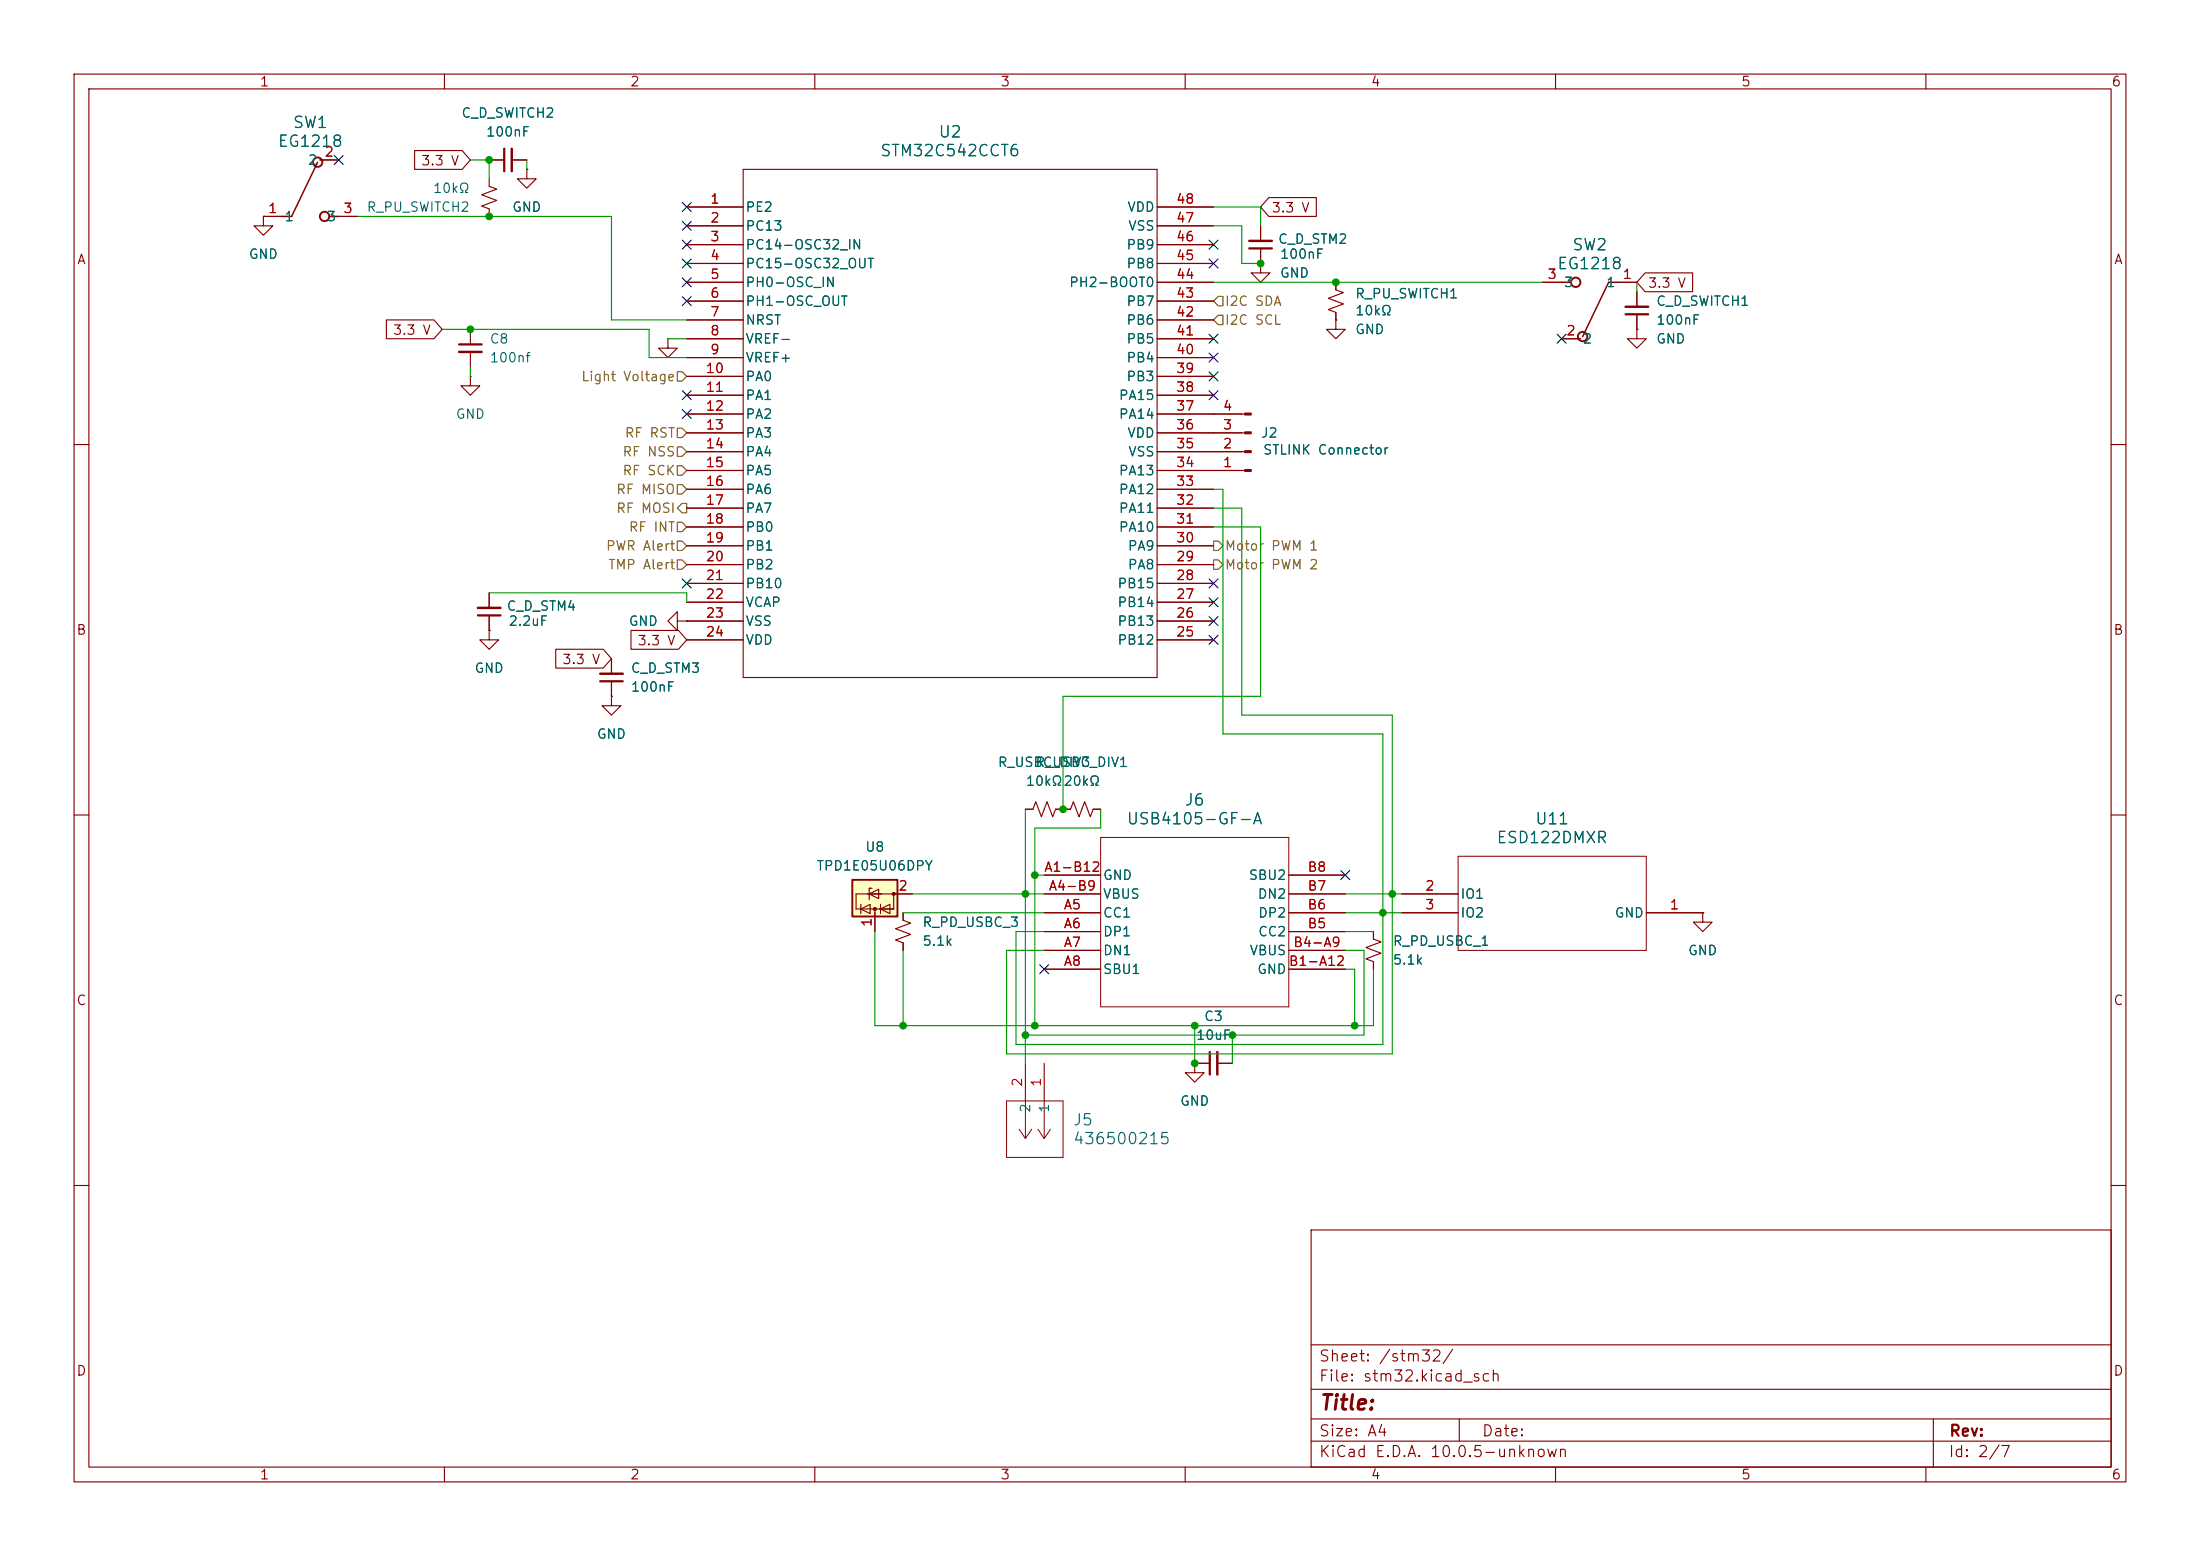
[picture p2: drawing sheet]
<svg xmlns="http://www.w3.org/2000/svg" width="297mm" height="210mm" viewBox="0 0 297 210" stroke-linecap="round" stroke-linejoin="round" font-family="sans-serif">
<g fill="none" stroke="#840000" stroke-width=".15">
<path d="M10 10h277v190h-277zM12 12h273v186h-273zM60 10v2M110 10v2M160 10v2M210 10v2M260 10v2M66 21.6h2.1M69.1 21.6h2M71.1 22.9v1.2h1.3l-1.3 1.3-1.3-1.3h1.3M71.1 22.9h.1M92.7 38.1h7.6"/>
<path d="M92.7 27.9h7.6M92.7 30.5h7.6M92.7 33h7.6M92.7 35.6h7.6M100.3 22.9h55.9v68.5h-55.9zM156.2 38.1h7.6M156.2 27.9h7.6M156.2 30.5h7.6M156.2 33h7.6M156.2 35.6h7.6M170.2 35.6v1.2h1.2l-1.2 1.3-1.3-1.3h1.3M170.2 35.6h.1"/>
<path d="M208.3 38.1h2.5M218.4 38.1h2.6M221 39.4v2M90.2 45.7v1.3h1.2l-1.2 1.3-1.3-1.3h1.3M90.2 45.7h.1M92.7 45.7h7.6M92.7 40.6h7.6M92.7 43.2h7.6M92.7 48.3h7.6M92.7 50.8h7.6M92.7 53.3h7.6M92.7 55.9h7.6"/>
<path d="M92.7 58.4h7.6M156.2 45.7h7.6M156.2 40.6h7.6M156.2 43.2h7.6M156.2 48.3h7.6M156.2 50.8h7.6M156.2 53.3h7.6M156.2 55.9h7.6M156.2 58.4h7.6M210.8 45.7h2.6M221 44.5v1.2h1.2l-1.2 1.3-1.3-1.3h1.3M221 44.5h.1"/>
<path d="M221 42.4v2.1M10 60h2M92.7 61h7.6M92.7 63.5h7.6M92.7 66h7.6M92.7 68.6h7.6M92.7 71.1h7.6M92.7 73.7h7.6M92.7 76.2h7.6M92.7 78.7h7.6M156.2 61h7.6M156.2 63.5h7.6"/>
<path d="M156.2 66h7.6M156.2 68.6h7.6M156.2 71.1h7.6M156.2 73.7h7.6M156.2 76.2h7.6M156.2 78.7h7.6M285 60h2M66 85.1v1.3h1.3l-1.3 1.2-1.2-1.2h1.2M66 85.1h.1M66 80v2M66 83.1v2M91.4 83.8v-1.2l-1.2 1.2 1.2 1.3v-1.3h1.3"/>
<path d="M92.7 83.8h.1M92.7 81.3h7.6M92.7 83.8h7.6M92.7 86.4h7.6M156.2 81.3h7.6M156.2 83.8h7.6M156.2 86.4h7.6M10 110h2M285 110h2M185.4 125.7v1l1 .4-2 .8 2 .8-2 .7 1 .4v1M189.2 123.2h7.6M189.2 120.7h7.6"/>
<path d="M222.2 123.2h7.7M229.9 123.2v1.3h1.2l-1.2 1.2-1.3-1.2h1.3M229.9 123.2h.1M10 160h2M177 166h108v32h-108zM285 160h2M60 198v2M110 198v2M160 198v2M177 194.5h108M177 191.5h108M177 187.5h108"/>
<path d="M177 181.5h108M197 191.5v3M210 198v2M260 198v2M261 191.5v6.5"/>
</g>
<path d="M68.1 20.1v3M219.5 42.4h3M64.5 83.1h3.1" fill="none" stroke="#840000" stroke-width=".3"/>
<path d="M69.1 20.1v3M219.5 41.4h3M64.5 82h3.1" fill="none" stroke="#840000" stroke-width=".33"/>
<path d="M210.8 38.1h1.3M218.4 38.1h-1.2l-3.5 7.3" fill="none" stroke="#840000" stroke-width=".2"/>
<g fill="none" stroke="#840000" stroke-width=".25">
<circle cx="212.7" cy="38.1" r=".63"/>
<circle cx="213.7" cy="45.4" r=".63"/>
</g>
<path d="M196.8 115.6h25.4v12.7h-25.4z" fill="none" stroke="#840000" stroke-width=".14"/>
<path d="M115.1 118.7h6.1v5h-6.1z" fill="#ffffc2"/>
<g fill="none" stroke="#840000" stroke-width=".25">
<path d="M115.1 118.7h6.1v5h-6.1z"/>
<circle cx="42.9" cy="21.9" r=".63"/>
<circle cx="43.8" cy="29.2" r=".63"/>
</g>
<g fill="none" stroke="#840000" stroke-width=".15">
<path d="M35.6 29.2v1.3h1.2l-1.2 1.3-1.3-1.3h1.3M35.6 29.2h.1M35.6 29.2h2.5M43.2 21.6h2.5M45.7 29.2h2.6M56 20.3h6.4l1.1 1.3-1.1 1.3h-6.4zM66 24.1v1l1.1 .4-2.1 .8 2.1 .8-2.1 .7 1 .4v1M66 21.6h2.1M69.1 21.6h2M71.1 22.9h.1M92.7 38.1h7.6M92.7 27.9h7.6"/>
<path d="M92.7 30.5h7.6M92.7 33h7.6M92.7 35.6h7.6M156.2 38.1h7.6M156.2 27.9h7.6M156.2 30.5h7.6M156.2 33h7.6M156.2 35.6h7.6M170.2 35.6h.1M170.2 30.5v2M170.2 33.5v2.1M171.3 26.7h6.4v2.5h-6.4l-1.1-1.3z"/>
<path d="M180.3 38.1v1l1.1 .4-2.1 .8 2.1 .7-2.1 .8 1 .4v1M208.3 38.1h2.5M218.4 38.1h2.6M221 39.4v2M222.1 36.8h6.4v2.6h-6.4l-1.1-1.3zM52.2 43.2h6.4l1.1 1.3-1.1 1.2h-6.4zM63.5 50.8v1.3h1.3l-1.3 1.2-1.3-1.2h1.3M63.5 50.8h.1M63.5 44.5v2M63.5 47.5v2M92.7 58.4h7.6M92.7 55.9h7.6"/>
<path d="M92.7 45.7h7.6M92.7 40.6h7.6M92.7 43.2h7.6M92.7 48.3h7.6M92.7 50.8h7.6M92.7 53.3h7.6M156.2 58.4h11.8M156.2 55.9h11.8M156.2 45.7h7.6M156.2 40.6h7.6M156.2 43.2h7.6M156.2 48.3h7.6"/>
<path d="M156.2 50.8h7.6M156.2 53.3h7.6M180.3 43.2v1.3h1.3l-1.3 1.2-1.2-1.2h1.2M180.3 43.2h.1M210.8 45.7h2.6M221 44.5h.1M221 42.4v2.1M92.7 63.5h7.6M92.7 61h7.6M92.7 66h7.6M92.7 68.6h7.6M92.7 71.1h7.6"/>
<path d="M92.7 73.7h7.6M92.7 76.2h7.6M92.7 78.7h7.6M156.2 63.5h11.8M156.2 61h11.8M156.2 66h7.6M156.2 68.6h7.6M156.2 71.1h7.6M156.2 73.7h7.6M156.2 76.2h7.6M156.2 78.7h7.6M66 85.1h.1"/>
<path d="M66 80v2M66 83.1v2M75 87.6h6.4l1.1 1.3-1.1 1.3h-6.4zM82.5 94v1.3h1.3l-1.3 1.2-1.2-1.2h1.2M82.5 94h.1M82.5 88.9v2M82.5 91.9v2.1M85.2 85.1h6.4l1.1 1.3-1.1 1.2h-6.4zM92.7 83.8h.1M92.7 81.3h7.6M92.7 83.8h7.6M92.7 86.4h7.6"/>
<path d="M156.2 81.3h7.6M156.2 83.8h7.6M156.2 86.4h7.6M117.3 119.9h.1M117.3 119.9v1.5M117.3 119.9h.4M138.4 109.2h1l.4-1 .8 2 .8-2 .7 2 .4-1h2l.4-1 .8 2 .7-2 .8 2 .4-1h1M141 118.1h7.6M174 118.1h7.6M116.2 122.7l1.3-.7v1.3zM116.2 122v1.3M117.3 120.7l1.3-.7v1.3z"/>
<path d="M118.1 122.7v3M118.9 122.7l1.2-.7v1.3zM118.9 122v1.3M120.6 120.7v2h-5v-2h7.6M121.9 123.2v1l1 .4-2 .7 2 .8-2 .8 1 .4v1M141 120.7h7.6M141 123.2h7.6M141 125.7h7.6M141 128.3h7.6M141 130.8h7.6M174 120.7h7.6M174 123.2h7.6"/>
<path d="M174 125.7h7.6M174 128.3h7.6M174 130.8h7.6M185.4 125.7v1M185.4 129.8v1M189.2 120.7h7.6M189.2 123.2h7.6M222.2 123.2h7.7M229.9 123.2h.1M138.4 143.5v5.1M141 143.5v5.1M161.3 143.5v1.3h1.3l-1.3 1.3-1.3-1.3h1.3"/>
<path d="M161.3 143.5h.1M161.3 143.5h2M164.3 143.5h2.1"/>
</g>
<g fill="#840000" stroke="#840000" stroke-width=".15">
<path d="M168 63.4h.9v.2h-.9z"/>
<path d="M168 60.8h.9v.3h-.9z"/>
<path d="M168 58.3h.9v.2h-.9z"/>
<path d="M168 55.8h.9v.2h-.9z"/>
<circle cx="118.1" cy="122.7" r=".2"/>
<circle cx="120.6" cy="120.6" r=".2"/>
</g>
<path d="M42.9 21.9l-3.5 7.3h-1.3M44.4 29.2h1.3" fill="none" stroke="#840000" stroke-width=".2"/>
<path d="M168.7 33.5h3M62 46.5h3M81 91.9h3.1M163.3 142v3" fill="none" stroke="#840000" stroke-width=".3"/>
<path d="M168.7 32.5h3M62 47.5h3M81 90.9h3.1M164.3 142v3" fill="none" stroke="#840000" stroke-width=".33"/>
<path d="M148.6 113h25.4v22.9h-25.4zM135.9 148.6h7.6v7.6h-7.6zM137.6 152.4l.8 1.3M138.4 148.6v5.1M139.3 152.4l-.9 1.3M140.1 152.4l.9 1.3M141 148.6v5.1M141.8 152.4l-.8 1.3" fill="none" stroke="#840000" stroke-width=".14"/>
<g fill="none" stroke="#725600" stroke-width=".15">
<path d="M91.4 50.2h.7l.6 .6-.6 .6h-.7zM91.4 57.8h.7l.6 .6-.6 .7h-.7zM164.5 42.5h.6v1.3h-.6l-.7-.6zM164.5 40h.6v1.3h-.6l-.7-.7zM91.4 75.6h.7l.6 .6-.6 .6h-.7zM91.4 73h.7l.6 .7-.6 .6h-.7zM91.4 62.9h.7l.6 .6-.6 .6h-.7zM91.4 70.5h.7l.6 .6-.6 .7h-.7zM91.4 60.3h.7l.6 .7-.6 .6h-.7zM91.4 68.6l.7-.7h.6v1.3h-.6zM91.4 65.4h.7l.6 .6-.6 .7h-.7zM163.8 75.6h.7l.6 .6-.6 .6h-.7z"/>
<path d="M163.8 73h.7l.6 .7-.6 .6h-.7z"/>
</g>
<g fill="none" stroke="#009600" stroke-width=".15">
<path d="M48.3 29.2h34.2v14h10.2M63.5 21.6h2.5v2.5M71.1 21.6v1.3M163.8 27.9h6.4v2.6M163.8 30.5h3.8v5.1h2.6M163.8 38.1h44.5M221 38.1v1.3M59.7 44.5h27.9v3.8h5.1M63.5 49.5v1.3M90.2 45.7h2.5M163.8 68.6h3.8v27.9h20.4v45.7h-52.1v-13.9h5.1M163.8 66h1.3v33.1h21.6v41.9h-49.5v-15.3h3.8"/>
<path d="M163.8 71.1h6.4v22.9h-26.7v15.2M66 80h26.7v1.3M138.4 109.2v34.3M139.7 118.1h1.3M148.6 109.2v2.6h-8.9v26.6M118.1 125.7v12.7h67.3v-7.6M121.9 128.3v10.1M121.9 123.2h19.1M123.2 120.7h17.8M161.3 138.4v5.1M166.4 139.7v3.8M181.6 128.3h2.5v11.4h-45.7"/>
<path d="M181.6 120.7h7.6M181.6 123.2h7.6M181.6 125.7h3.8M181.6 130.8h1.3v7.6"/>
</g>
<g fill="none" stroke="#000084" stroke-width=".15">
<path d="M45.1 21l1.2 1.2M46.3 21l-1.2 1.2M92.1 35l1.2 1.2M92.1 29.9l1.2 1.2M92.1 27.3l1.2 1.2M92.1 32.4l1.2 1.2M92.1 37.5l1.2 1.2M93.3 35l-1.2 1.2M93.3 29.9l-1.2 1.2M93.3 27.3l-1.2 1.2M93.3 32.4l-1.2 1.2M93.3 37.5l-1.2 1.2"/>
<path d="M163.2 32.4l1.2 1.2M163.2 35l1.2 1.2M164.4 32.4l-1.2 1.2M164.4 35l-1.2 1.2M92.1 40l1.2 1.2M92.1 52.7l1.2 1.2M92.1 55.3l1.2 1.2M93.3 40l-1.2 1.2M93.3 52.7l-1.2 1.2M93.3 55.3l-1.2 1.2M163.2 45.1l1.2 1.2M163.2 47.7l1.2 1.2"/>
<path d="M163.2 50.2l1.2 1.2M163.2 52.7l1.2 1.2M164.4 45.1l-1.2 1.2M164.4 47.7l-1.2 1.2M164.4 50.2l-1.2 1.2M164.4 52.7l-1.2 1.2M210.2 45.1l1.2 1.2M211.4 45.1l-1.2 1.2M92.1 78.1l1.2 1.2M93.3 78.1l-1.2 1.2M163.2 78.1l1.2 1.2M164.4 78.1l-1.2 1.2"/>
<path d="M163.2 83.2l1.2 1.2M163.2 80.7l1.2 1.2M163.2 85.8l1.2 1.2M164.4 83.2l-1.2 1.2M164.4 80.7l-1.2 1.2M164.4 85.8l-1.2 1.2M181 117.5l1.2 1.2M182.2 117.5l-1.2 1.2M140.4 130.2l1.2 1.2M141.6 130.2l-1.2 1.2"/>
</g>
<g fill="#009600" stroke="#009600" stroke-width=".14">
<circle cx="170.2" cy="35.6" r=".46"/>
<circle cx="180.3" cy="38.1" r=".46"/>
<circle cx="143.5" cy="109.2" r=".46"/>
<circle cx="188" cy="120.7" r=".46"/>
<circle cx="186.7" cy="123.2" r=".46"/>
<circle cx="166.4" cy="139.7" r=".46"/>
<circle cx="182.9" cy="138.4" r=".46"/>
<circle cx="161.3" cy="138.4" r=".46"/>
<circle cx="161.3" cy="143.5" r=".46"/>
<circle cx="63.5" cy="44.5" r=".46"/>
<circle cx="66" cy="21.6" r=".46"/>
<circle cx="66" cy="29.2" r=".46"/>
<circle cx="139.7" cy="138.4" r=".46"/>
<circle cx="138.4" cy="120.7" r=".46"/>
<circle cx="139.7" cy="118.1" r=".46"/>
<circle cx="138.4" cy="139.7" r=".46"/>
<circle cx="121.9" cy="138.4" r=".46"/>
</g>
<text font-size="2" fill="#840000" x="178" y="190.8">Title:</text>
<g font-size="1.5" fill="#006464">
<text x="39.4" y="17.7">SW1</text>
<text x="37.4" y="20.2">EG1218</text>
<text x="118.7" y="21.5">STM32C542CCT6</text>
<text x="126.6" y="18.9">U2</text>
<text x="212.2" y="34.2">SW2</text>
<text x="210.1" y="36.7">EG1218</text>
<text x="152" y="111.6">USB4105-GF-A</text>
<text x="159.8" y="109.1">J6</text>
<text x="207.1" y="111.6">U11</text>
<text x="201.9" y="114.2">ESD122DMXR</text>
<text x="144.8" y="152.3">J5</text>
<text x="144.8" y="154.8">436500215</text>
</g>
<g font-size="1.5" fill="#840000">
<text x="178" y="184.1">Sheet: /stm32/</text>
<text x="178" y="186.8">File: stm32.kicad_sch</text>
<text x="178" y="197">KiCad E.D.A. 10.0.5-unknown</text>
<text x="178" y="194.2">Size: A4</text>
<text x="200" y="194.2">Date:</text>
<text x="263" y="197">Id: 2/7</text>
<text x="263" y="194.2">Rev:</text>
</g>
<g font-size="1.3" fill="#840000">
<text x="35" y="12">1</text>
<text x="85" y="12">2</text>
<text x="135" y="12">3</text>
<text x="185" y="12">4</text>
<text x="235" y="12">5</text>
<text x="285" y="12">6</text>
<text x="56.8" y="22.6">3.3 V</text>
<text x="171.6" y="29">3.3 V</text>
<text x="10.3" y="36">A</text>
<text x="285.3" y="36">A</text>
<text x="222.4" y="39.2">3.3 V</text>
<text x="53" y="45.5">3.3 V</text>
<text x="10.2" y="86">B</text>
<text x="75.8" y="90">3.3 V</text>
<text x="86" y="87.4">3.3 V</text>
<text x="285.2" y="86">B</text>
<text x="10.2" y="136">C</text>
<text x="285.2" y="136">C</text>
<text x="10.2" y="186">D</text>
<text x="285.2" y="186">D</text>
<text x="35" y="200">1</text>
<text x="85" y="200">2</text>
<text x="135" y="200">3</text>
<text x="185" y="200">4</text>
<text x="235" y="200">5</text>
<text x="285" y="200">6</text>
</g>
<g font-size="1.3" fill="#006464">
<text x="62.2" y="16.2">C_D_SWITCH2</text>
<text x="41.5" y="22.6">2</text>
<text x="65.5" y="18.7">100nF</text>
<text x="49.4" y="28.9">R_PU_SWITCH2</text>
<text x="58.4" y="26.4">10kΩ</text>
<text x="69.1" y="28.9">GND</text>
<text x="100.6" y="28.9">PE2</text>
<text x="152.1" y="28.9">VDD</text>
<text x="33.5" y="35.3">GND</text>
<text x="38.3" y="30.2">1</text>
<text x="44" y="30.2">3</text>
<text x="100.6" y="31.4">PC13</text>
<text x="100.6" y="34">PC14-OSC32_IN</text>
<text x="152" y="34">PB9</text>
<text x="152.2" y="31.4">VSS</text>
<text x="172.5" y="33.2">C_D_STM2</text>
<text x="172.7" y="35.2">100nF</text>
<text x="100.6" y="36.5">PC15-OSC32_OUT</text>
<text x="100.6" y="39.1">PH0-OSC_IN</text>
<text x="100.6" y="41.6">PH1-OSC_OUT</text>
<text x="144.2" y="39.1">PH2-BOOT0</text>
<text x="152" y="41.6">PB7</text>
<text x="152" y="36.5">PB8</text>
<text x="172.7" y="37.8">GND</text>
<text x="182.9" y="40.6">R_PU_SWITCH1</text>
<text x="211" y="39.1">3</text>
<text x="216.7" y="39.1">1</text>
<text x="223.5" y="41.6">C_D_SWITCH1</text>
<text x="66" y="46.7">C8</text>
<text x="100.6" y="44.1">NRST</text>
<text x="100.6" y="46.7">VREF-</text>
<text x="152" y="46.7">PB5</text>
<text x="152" y="44.1">PB6</text>
<text x="182.9" y="45.4">GND</text>
<text x="182.9" y="42.9">10kΩ</text>
<text x="213.6" y="46.7">2</text>
<text x="223.5" y="46.7">GND</text>
<text x="223.5" y="44.1">100nF</text>
<text x="66" y="49.2">100nf</text>
<text x="100.6" y="49.2">VREF+</text>
<text x="100.6" y="51.8">PA0</text>
<text x="152" y="51.8">PB3</text>
<text x="152" y="49.2">PB4</text>
<text x="61.4" y="56.8">GND</text>
<text x="100.6" y="54.3">PA1</text>
<text x="100.6" y="56.8">PA2</text>
<text x="100.6" y="59.4">PA3</text>
<text x="151" y="56.8">PA14</text>
<text x="151" y="54.3">PA15</text>
<text x="152.1" y="59.4">VDD</text>
<text x="170.2" y="59.4">J2</text>
<text x="100.6" y="61.9">PA4</text>
<text x="100.6" y="64.5">PA5</text>
<text x="151" y="64.5">PA13</text>
<text x="152.2" y="61.9">VSS</text>
<text x="170.4" y="61.7">STLINK Connector</text>
<text x="100.6" y="67">PA6</text>
<text x="100.6" y="69.5">PA7</text>
<text x="151" y="69.5">PA11</text>
<text x="151" y="67">PA12</text>
<text x="100.6" y="72.1">PB0</text>
<text x="100.6" y="74.6">PB1</text>
<text x="100.6" y="77.2">PB2</text>
<text x="151" y="72.1">PA10</text>
<text x="152.2" y="77.2">PA8</text>
<text x="152.2" y="74.6">PA9</text>
<text x="68.3" y="82.8">C_D_STM4</text>
<text x="100.6" y="79.7">PB10</text>
<text x="100.6" y="82.2">VCAP</text>
<text x="150.8" y="82.2">PB14</text>
<text x="150.8" y="79.7">PB15</text>
<text x="68.6" y="84.8">2.2uF</text>
<text x="84.8" y="84.8">GND</text>
<text x="100.6" y="84.8">VSS</text>
<text x="100.6" y="87.3">VDD</text>
<text x="150.8" y="87.3">PB12</text>
<text x="150.8" y="84.8">PB13</text>
<text x="64" y="91.1">GND</text>
<text x="85.1" y="91.1">C_D_STM3</text>
<text x="85.1" y="93.7">100nF</text>
<text x="80.5" y="100">GND</text>
<text x="134.6" y="103.8">R_USBC_DIV3</text>
<text x="138.4" y="106.4">10kΩ20kΩ</text>
<text x="139.7" y="103.8">R_USBC_DIV1</text>
<text x="110.2" y="117.8">TPD1E05U06DPY</text>
<text x="116.7" y="115.3">U8</text>
<text x="148.8" y="119.1">GND</text>
<text x="168.5" y="119.1">SBU2</text>
<text x="124.4" y="125.4">R_PD_USBC_3</text>
<text x="148.8" y="121.6">VBUS</text>
<text x="148.8" y="124.2">CC1</text>
<text x="169.7" y="121.6">DN2</text>
<text x="169.8" y="124.2">DP2</text>
<text x="197.1" y="121.6">IO1</text>
<text x="197.1" y="124.2">IO2</text>
<text x="217.9" y="124.2">GND</text>
<text x="124.4" y="128">5.1k</text>
<text x="148.8" y="126.7">DP1</text>
<text x="148.8" y="129.2">DN1</text>
<text x="148.8" y="131.8">SBU1</text>
<text x="168.6" y="129.2">VBUS</text>
<text x="169.6" y="131.8">GND</text>
<text x="169.8" y="126.7">CC2</text>
<text x="187.9" y="128">R_PD_USBC_1</text>
<text x="187.9" y="130.5">5.1k</text>
<text x="227.8" y="129.2">GND</text>
<text x="161.4" y="140.7">10uF</text>
<text x="162.5" y="138.1">C3</text>
<text x="159.2" y="149.6">GND</text>
<text x="139.4" y="150.3" transform="rotate(-90 139.4 150.3)">2</text>
<text x="141.9" y="150.3" transform="rotate(-90 141.9 150.3)">1</text>
</g>
<g font-size="1.3" fill="#a90000">
<text x="43.7" y="21.5">2</text>
<text x="36.1" y="29.1">1</text>
<text x="46.3" y="29.1">3</text>
<text x="95.8" y="27.8">1</text>
<text x="158.7" y="27.8">48</text>
<text x="95.8" y="30.3">2</text>
<text x="95.8" y="32.9">3</text>
<text x="95.8" y="35.4">4</text>
<text x="158.7" y="35.4">45</text>
<text x="158.7" y="32.9">46</text>
<text x="158.7" y="30.3">47</text>
<text x="95.8" y="38">5</text>
<text x="95.8" y="40.5">6</text>
<text x="158.7" y="40.5">43</text>
<text x="158.7" y="38">44</text>
<text x="208.8" y="38">3</text>
<text x="219" y="38">1</text>
<text x="95.8" y="43">7</text>
<text x="95.8" y="45.6">8</text>
<text x="158.7" y="45.6">41</text>
<text x="158.7" y="43">42</text>
<text x="211.4" y="45.6">2</text>
<text x="95.2" y="50.7">10</text>
<text x="95.2" y="53.2">11</text>
<text x="95.8" y="48.1">9</text>
<text x="158.7" y="53.2">38</text>
<text x="158.7" y="50.7">39</text>
<text x="158.7" y="48.1">40</text>
<text x="95.2" y="55.7">12</text>
<text x="95.2" y="58.3">13</text>
<text x="158.7" y="58.3">36</text>
<text x="158.7" y="55.7">37</text>
<text x="165" y="58.3">3</text>
<text x="165" y="55.7">4</text>
<text x="95.2" y="60.8">14</text>
<text x="95.2" y="63.4">15</text>
<text x="95.2" y="65.9">16</text>
<text x="158.7" y="65.9">33</text>
<text x="158.7" y="63.4">34</text>
<text x="158.7" y="60.8">35</text>
<text x="165" y="63.4">1</text>
<text x="165" y="60.8">2</text>
<text x="95.2" y="68.4">17</text>
<text x="95.2" y="71">18</text>
<text x="158.7" y="71">31</text>
<text x="158.7" y="68.4">32</text>
<text x="95.2" y="73.5">19</text>
<text x="95.2" y="76.1">20</text>
<text x="158.7" y="76.1">29</text>
<text x="158.7" y="73.5">30</text>
<text x="95.2" y="78.6">21</text>
<text x="95.2" y="81.1">22</text>
<text x="95.2" y="83.7">23</text>
<text x="158.7" y="83.7">26</text>
<text x="158.7" y="81.1">27</text>
<text x="158.7" y="78.6">28</text>
<text x="95.2" y="86.2">24</text>
<text x="158.7" y="86.2">25</text>
<text x="140.9" y="118">A1-B12</text>
<text x="176.4" y="118">B8</text>
<text x="118" y="125.2" transform="rotate(-90 118 125.2)">1</text>
<text x="121.2" y="120.5">2</text>
<text x="141.5" y="120.5">A4-B9</text>
<text x="143.5" y="123.1">A5</text>
<text x="143.5" y="125.6">A6</text>
<text x="176.4" y="125.6">B5</text>
<text x="176.4" y="123.1">B6</text>
<text x="176.4" y="120.5">B7</text>
<text x="192.3" y="120.5">2</text>
<text x="192.3" y="123.1">3</text>
<text x="225.3" y="123.1">1</text>
<text x="143.5" y="128.1">A7</text>
<text x="143.5" y="130.7">A8</text>
<text x="173.9" y="130.7">B1-A12</text>
<text x="174.5" y="128.1">B4-A9</text>
<text x="138.3" y="146.8" transform="rotate(-90 138.3 146.8)">2</text>
<text x="140.8" y="146.8" transform="rotate(-90 140.8 146.8)">1</text>
</g>
<g font-size="1.3" fill="#725600">
<text x="165.3" y="41.6">I2C SDA</text>
<text x="165.3" y="44.1">I2C SCL</text>
<text x="78.4" y="51.8">Light Voltage</text>
<text x="84.2" y="59.4">RF RST</text>
<text x="83.9" y="64.5">RF SCK</text>
<text x="83.9" y="61.9">RF NSS</text>
<text x="83.1" y="69.5">RF MOSI</text>
<text x="83.1" y="67">RF MISO</text>
<text x="81.7" y="74.6">PWR Alert</text>
<text x="82" y="77.2">TMP Alert</text>
<text x="84.8" y="72.1">RF INT</text>
<text x="165.3" y="77.2">Motor PWM 2</text>
<text x="165.3" y="74.6">Motor PWM 1</text>
</g>
</svg>
